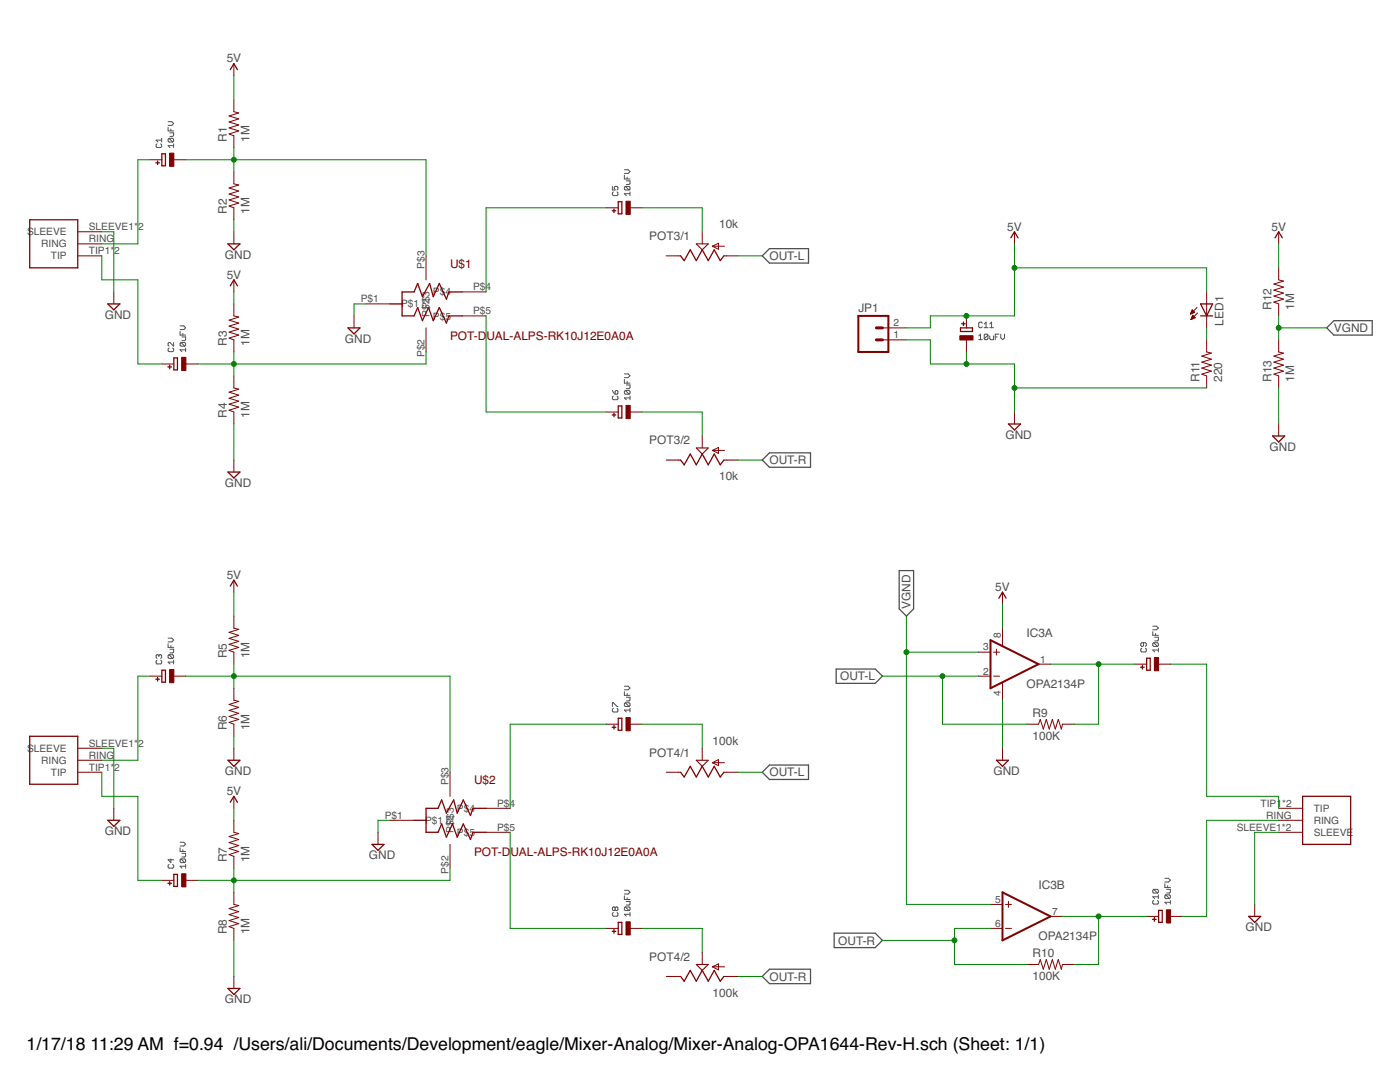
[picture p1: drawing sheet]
<svg xmlns="http://www.w3.org/2000/svg" width="279mm" height="216mm" viewBox="0 0 279 216" stroke-linecap="round" stroke-linejoin="round" font-family="sans-serif">
<g fill="none" stroke="#505050" stroke-width=".2">
<path d="M31.3 28.7l-.1 .2v.4l.1 .1h.8l.2-.1v-.4l-.2-.2M32.3 27.6v.7M32.3 28h-1.1l.3 .3M33.5 25.4v.7h1.1M33.5 24.3h.8l.3 .4-.3 .3h-.8M33.7 27.6h.8l.1 .2v.4l-.1 .1M33.7 27.6l-.2 .2v.4l.2 .1h.8M33.7 27.6l.8 .7M33.9 26.5h.7v.6l-.1 .1h-.6M34.1 25.8v.3M34.6 29.1h-1.1l.4 .3M34.6 28.7v.7"/>
<path d="M122.2 37.2v.7h.6l-.2-.5 .2-.2h.3l.2 .2v.3l-.2 .2M122.4 38.3l-.2 .2v.3l.2 .2h.7l.2-.2v-.3l-.2-.2M124.6 35v.7h1.1M124.6 33.9h.7l.4 .3-.4 .4h-.7M124.8 37.2h.7l.2 .2v.3l-.2 .2M124.8 37.2l-.2 .2v.3l.2 .2h.7M124.8 37.2l.7 .7M125 36.1h.7v.5l-.2 .2h-.5M125.2 35.3v.4M125.7 38.7h-1.1l.4 .3M125.7 38.3v.7M33.7 69.4l-.2 .2v.4l.2 .2h.8l.1-.2v-.4l-.1-.2"/>
<path d="M34.6 68.3v.8l-.7-.8-.4 .2v.4l.2 .2M35.9 66.1v.8h1.1M35.9 65h.8l.3 .4-.3 .4h-.8M36.1 68.3h.8l.1 .2v.4l-.1 .2M36.1 68.3l-.2 .2v.4l.2 .2h.8M36.1 68.3l.8 .8M36.3 67.2h.7v.6l-.1 .2h-.6M36.5 66.5v.4M37 69.8h-1.1l.4 .4M37 69.4v.8M122.2 77.9l.6 .8M122.4 79l-.2 .2v.4l.2 .2h.7l.2-.2v-.4l-.2-.2"/>
<path d="M122.8 78.1l.2-.2 .3 .2v.4l-.2 .2h-.3zM124.6 75.7v.8h1.1M124.6 74.6h.7l.4 .4-.4 .4h-.7M124.8 77.9h.7l.2 .2v.4l-.2 .2M124.8 77.9l-.2 .2v.4l.2 .2h.7M124.8 77.9l.7 .8M125 76.8h.7v.6l-.2 .2h-.5M125.2 76.1v.4M125.7 79v.8M125.7 79.4h-1.1l.4 .4M195.3 67l.4-.3v1.1M195.3 67.8h.7"/>
<path d="M196 64.5l-.1-.2h-.4l-.2 .2v.7l.2 .2h.4l.1-.2M196.4 65.4h.8M196.4 64.6l.4-.3v1.1M197.2 66.9v.7l-.2 .2h-.4l-.2-.2M197.2 66.9l-.2-.2h-.4l-.2 .2v.7M197.2 66.9l-.8 .7M197.5 67v.6l.2 .2h.6v-.8M197.5 65.4h.8M197.5 64.6l.4-.3v1.1M198.6 67.2h.4M199.4 66.7h-.8v1.1M199.7 66.7v.7l.4 .4 .4-.4v-.7"/>
<path d="M31.3 131.7l-.1 .2v.4l.1 .2h.8l.2-.2v-.4l-.2-.2M31.7 130.8l.2-.2 .4 .2v.4l-.2 .2M31.7 130.8l-.2-.2-.3 .2v.4l.1 .2M31.7 130.8v.2M33.5 128.4v.8h1.1M33.5 127.3h.8l.3 .4-.3 .4h-.8M33.7 130.6h.8l.1 .2v.4l-.1 .2M33.7 130.6l-.2 .2v.4l.2 .2h.8M33.7 130.6l.8 .8M33.9 129.5h.7v.6l-.1 .2h-.6M34.1 128.8v.4M34.6 131.7v.8"/>
<path d="M34.6 132.1h-1.1l.4 .4M124.6 138v.7h1.1M124.6 136.9h.7l.4 .4-.4 .3h-.7M125 139.1h.7v.6l-.2 .2h-.5M125.2 138.4v.3M227.9 129.3l-.2 .2v.4l.2 .2h.7l.2-.2v-.4l-.2-.2M228.2 128.2v.6l-.2 .2-.3-.2v-.4l.2-.2h.7l.2 .2v.4l-.2 .2M230.1 126v.8h1.1M230.1 124.9h.7l.4 .4-.4 .4h-.7M230.3 128.2h.7l.2 .2v.4l-.2 .2M230.3 128.2l-.2 .2v.4l.2 .2h.7M230.3 128.2l.7 .8"/>
<path d="M230.4 127.1h.8v.6l-.2 .2h-.6M230.6 126.4v.4M231.2 129.7h-1.1l.3 .4M231.2 129.3v.8M122.2 141v-.8h.2l.7 .8h.2M122.4 141.3l-.2 .2v.4l.2 .2h.7l.2-.2v-.4l-.2-.2M124.8 140.2h.7l.2 .2v.4l-.2 .2M124.8 140.2l-.2 .2v.4l.2 .2h.7M124.8 140.2l.7 .8M125.7 141.3v.8M125.7 141.7h-1.1l.4 .4M33.7 172.5l-.2 .2v.3l.2 .2h.8l.1-.2v-.3l-.1-.2"/>
<path d="M34.1 171.4v.7l-.6-.5h1.1M35.9 169.2v.7h1.1M35.9 168.1h.8l.3 .3-.3 .4h-.8M36.1 171.4h.8l.1 .2v.3l-.1 .2M36.1 171.4l-.2 .2v.3l.2 .2h.8M36.1 171.4l.8 .7M36.3 170.3h.7v.5l-.1 .2h-.6M36.5 169.5v.4M37 172.5v.7M37 172.8h-1.1l.4 .4M124.6 178.8v.7h1.1M124.6 177.7h.7l.4 .3-.4 .4h-.7"/>
<path d="M125 179.9h.7v.5l-.2 .2h-.5M125.2 179.1v.4M230.3 177.5h.7l.2 .2v.3l-.2 .2M230.3 179.7l-.2 .2v.3l.2 .2h.7l.2-.2v-.3l-.2-.2M230.3 177.5l-.2 .2v.3l.2 .2h.7M230.3 177.5l.7 .7M231.2 178.6v.7M231.2 178.9h-1.1l.3 .4M232.5 176.4v.7h1.1M232.5 175.3h.7l.4 .3-.4 .4h-.7M232.6 178.6h.8l.2 .2v.3l-.2 .2M232.6 178.6l-.1 .2v.3l.1 .2h.8"/>
<path d="M232.6 178.6l.8 .7M232.8 177.5h.8v.5l-.2 .2h-.6M233 176.7v.4M233.6 179.7v.7M122.4 182.1l-.2 .1v.4l.2 .2h.7l.2-.2v-.4l-.2-.1M122.8 181.1l.2-.1 .3 .1v.4l-.2 .2-.3-.2M122.8 181.1l-.2-.1-.4 .1v.4l.2 .2 .4-.2M122.8 181.1v.4M124.8 181h.7l.2 .1v.4l-.2 .2M124.8 181l-.2 .1v.4l.2 .2h.7M124.8 181l.7 .7M125.7 182.1v.7"/>
<path d="M125.7 182.4h-1.1l.4 .4M233.6 180h-1.1l.3 .4"/>
</g>
<path d="M152.1 51.1l1.5-1.5h7.8v2.9h-7.8zM264.8 65.4l1.4-1.4h7.7v2.9h-7.7zM152.1 91.8l1.5-1.4h8.2v2.8h-8.2zM179.5 113.9h2.8v7.6l-1.4 1.4-1.4-1.4zM166.9 133.5h7.8l1.4 1.4-1.4 1.5h-7.8zM152.1 154.1l1.5-1.4h7.8v2.8h-7.8zM152.1 194.8l1.5-1.4h8.2v2.9h-8.2zM166.5 186.2h8.2l1.4 1.4-1.4 1.5h-8.2z" fill="none" stroke="#505050" stroke-width=".25"/>
<g fill="none" stroke="#800000" stroke-width=".25">
<path d="M46 13.9l.7-1.2 .7 1.2M31.1 32.5h.7M31.5 32.1v.7M32.3 30.7h.7v2.4h-.7zM5.9 43.9h9.6v9.5h-9.6zM45.5 48.7h2.4l-1.2 1.1zM46 57l.7-1.2 .7 1.2M92.2 58.3h-2.6l-.5 1.4-1.4-3.1-1.2 2.6-.8-2.6-1.4 2.6-.9-2.6-.8 1.7h-2.4v4.7h2.4l.8-1.6 .9 2.6 1.2-2.6 1 2.6 1.2-2.6 1.4 3.1 .5-1.5h2.6M122.2 42.1h.7M122.5 41.7v.7M123.4 40.3h.7v2.4h-.7zM135.8 51.1l.7 .9 1.3-2.2 1.2 2.2 1.1-2.2 1.3 2.2 1.1-2.2 1.2 2.2 .8-.9"/>
<path d="M201.7 47.5l.8-1.3 .7 1.3M254.5 47.5l.7-1.3 .7 1.3M21.5 60.6h2.4l-1.2 1.2zM33.5 73.2h.7M33.9 72.9v.7M34.7 71.4h.7v2.4h-.7zM69.4 65.4h2.4l-1.1 1.2zM77.8 60.6h2.4M191.7 65.4h2.4v.7h-2.4zM191.9 64.6h.7M192.3 64.2v.8M239.6 60.6h2.4l-1.2 2.4z"/>
<path d="M239.6 63h2.4M45.5 94.2h2.4l-1.2 1.2zM122.2 82.8h.7M122.5 82.4v.8M123.4 81h.7v2.4h-.7zM135.8 91.8l.7 1 1.3-2.2 1.2 2.2 1.1-2.2 1.3 2.2 1.1-2.2 1.2 2.2 .8-1M201.3 84.6h2.4l-1.2 1.2zM254 87h2.4l-1.2 1.2zM46 116.9l.7-1.1 .7 1.1M199.3 119.4l.8-1.2 .7 1.2M31.1 135.5h.7M31.5 135.2v.7"/>
<path d="M32.3 133.7h.7v2.4h-.7zM227.6 133.1h.7M228 132.8v.7M228.8 131.3h.8v2.4h-.8zM5.9 146.9h9.6v9.6h-9.6zM45.5 151.7h2.4l-1.2 1.2zM122.2 145.1h.7M122.5 144.8v.7M123.4 143.3h.7v2.4h-.7zM135.8 154.1l.7 .9 1.3-2.1 1.2 2.1 1.1-2.1 1.3 2.1 1.1-2.1 1.2 2.1 .8-.9M198.9 151.7h2.4l-1.2 1.2zM260 158.9h9.6v9.6h-9.6z"/>
<path d="M21.5 163.7h2.4l-1.2 1.2zM33.5 176.3h.7M33.9 175.9v.7M34.7 174.5h.7v2.4h-.7zM46 160.1l.7-1.2 .7 1.2M74.2 168.5h2.4l-1.2 1.2zM82.6 163.7h2.4M97 161.3h-2.6l-.5 1.4-1.4-3.1-1.3 2.6-.7-2.6-1.4 2.6-1-2.6-.7 1.7h-2.4v4.8h2.4l.7-1.7 1 2.6 1.2-2.6 .9 2.6 1.3-2.6 1.4 3.1 .5-1.4h2.6M45.5 197.2h2.4l-1.2 1.2zM122.2 185.8h.7M122.5 185.5v.7M123.4 184h.7v2.5h-.7z"/>
<path d="M135.8 194.8l.7 1 1.3-2.2 1.2 2.2 1.1-2.2 1.3 2.2 1.1-2.2 1.2 2.2 .8-1M230 183.5h.7M230.4 183.1v.7M231.2 181.7h.7v2.3h-.7zM249.2 182.9h2.4l-1.2 1.1z"/>
</g>
<g fill="none" stroke="#800000" stroke-width=".2">
<path d="M46.7 12.7v2.4M46.7 19.9v2.4l.9 .2-1.9 .6 1.9 .6-1.9 .6 1.9 .6-1.9 .6 1.9 .6-1.9 .6 1 .4v2.4M29.9 31.9h2.4M34.7 31.9h2.4M46.7 34.3v2.4l.9 .2-1.9 .6 1.9 .6-1.9 .6 1.9 .6-1.9 .6 1.9 .6-1.9 .6 1 .4v2.4M15.5 51.1h4.8M15.5 48.7h4.8M15.5 46.2h4.8M22.7 58.3v2.3M46.7 46.2v2.5M46.7 55.8v2.5M85 51.1v4.7"/>
<path d="M92.2 58.3h4.8M121 41.5h2.4M125.8 41.5h2.4M132.9 51.1h2.9M140.1 46.2v2.5M142.2 49.1h2.4M142.2 49.1l1.2-.6v1.2zM144.5 51.1h2.8M202.5 46.2v2.5M240.8 58.3v7.1M255.2 53.4v2.4l.9 .3-1.9 .6 1.9 .6-1.9 .6 1.9 .6-1.9 .6 1.9 .6-1.9 .6 1 .3v2.4M255.2 46.2v2.5"/>
<path d="M32.3 72.6h2.4M37.1 72.6h2.4M46.7 60.6v2.4l.9 .3-1.9 .6 1.9 .6-1.9 .6 1.9 .6-1.9 .6 1.9 .6-1.9 .6 1 .3v2.4M46.7 75v2.4l.9 .3-1.9 .6 1.9 .5-1.9 .7 1.9 .6-1.9 .5 1.9 .6-1.9 .7 1 .3v2.4M70.7 63v2.4M73 60.6h4.8M85 65.4v4.8M92.2 63h4.8M176.1 67.8h4.8M176.1 65.4h4.8M192.9 63v2.4M192.9 67.8v2.4"/>
<path d="M237.6 62.6h.1M237.6 62.5h.4M237.7 62.4h.5M237.7 63.7h.1M237.7 62.3h.7M237.7 63.6h.3M237.8 62.2h.5M237.8 63.5h.5M237.8 62.1h.3M237.8 63.4h.7M237.9 62h.1M237.9 63.3h.5"/>
<path d="M237.9 61.8l.5 .5-.8 .4zM237.9 63.2h.4M238 63.1h.2M238 62.9l.5 .5-.8 .4zM238 62.9h.1M238.9 61.4l-1.3 1.3M239 62.4l-1.3 1.4M240.8 67.8v2.4l1 .3-2 .6 2 .6-2 .6 2 .6-2 .5 2 .7-2 .6 1 .3v2.4M255.2 67.8v2.4l.9 .3-1.9 .6 1.9 .6-1.9 .6 1.9 .6-1.9 .5 1.9 .7-1.9 .6 1 .3v2.4M46.7 91.8v2.4M121 82.2h2.4M125.8 82.2h2.4"/>
<path d="M132.9 91.8h2.9M140.1 87v2.4M142.2 89.9l1.2-.6v1.2zM142.2 89.9h2.4M144.5 91.8h2.8M202.5 82.2v2.4M255.2 84.6v2.4M46.7 115.8v2.4M200.1 118.2v2.3M29.9 134.9h2.4M34.7 134.9h2.4M46.7 122.9v2.4l.9 .3-1.9 .6 1.9 .6-1.9 .6 1.9 .6-1.9 .6 1.9 .6-1.9 .6 1 .3v2.4"/>
<path d="M46.7 137.3v2.4l.9 .3-1.9 .6 1.9 .6-1.9 .6 1.9 .5-1.9 .7 1.9 .6-1.9 .5 1 .4v2.4M195.3 130.1h2.4M195.3 134.9h2.4M198.3 130.1h1.2M198.3 134.9h1.2M198.9 129.5v1.2M200.1 125.3v3.6M200.1 136.2v3.5M207.3 132.5h2.4M226.4 132.5h2.4M231.2 132.5h2.4M15.5 154.1h4.8"/>
<path d="M15.5 151.7h4.8M15.5 149.3h4.8M46.7 149.3v2.4M46.7 158.9v2.4M89.8 154.1v4.8M121 144.5h2.4M125.8 144.5h2.4M132.9 154.1h2.9M140.1 149.3v2.4M142.2 152.2l1.2-.6v1.2zM142.2 152.2h2.4M144.5 154.1h2.8"/>
<path d="M200.1 149.3v2.4M204.9 144.5h2.4l.3-.9 .6 1.9 .6-1.9 .6 1.9 .6-1.9 .6 1.9 .6-1.9 .6 1.9 .2-1h2.4M22.7 161.3v2.4M32.3 175.7h2.4M37.1 175.7h2.4M46.7 163.7v2.4l.9 .2-1.9 .6 1.9 .6-1.9 .6 1.9 .6-1.9 .6 1.9 .6-1.9 .6 1 .4v2.4M46.7 178.1v2.4l.9 .2-1.9 .6 1.9 .6-1.9 .6 1.9 .6-1.9 .6 1.9 .6-1.9 .6 1 .4v2.3M75.4 166.1v2.4M77.8 163.7h4.8M89.8 168.5v4.8M97 161.3h4.8M97 166.1h4.8"/>
<path d="M201.3 179.9v1.2M255.2 161.3h4.8M255.2 163.7h4.8M255.2 166.1h4.8M46.7 194.8v2.4M121 185.3h2.4M125.8 185.3h2.4M132.9 194.8h2.9M140.1 190v2.4M142.2 192.9l1.2-.6v1.2zM142.2 192.9h2.4M144.5 194.8h2.8"/>
<path d="M197.7 180.5h2.4M197.7 185.3h2.4M200.7 180.5h1.2M200.7 185.3h1.2M204.9 192.4h2.4l.3-.9 .6 1.9 .6-1.9 .6 1.9 .6-1.9 .6 1.9 .6-1.9 .6 1.9 .2-1h2.4M209.7 182.9h2.3M228.8 182.9h2.4M233.6 182.9h2.4M250.4 180.5v2.4"/>
</g>
<path d="M171.3 63h6v7.2h-6zM197.7 127.7l9.6 4.8-9.6 4.8zM200.1 178.1l9.6 4.8-9.6 4.7z" fill="none" stroke="#800000" stroke-width=".4"/>
<path d="M174.9 65.4h1.2M174.9 67.8h1.2" fill="none" stroke="#800000" stroke-width=".59"/>
<path d="M139 48.7h2.4l-1.3 1.1zM139 89.4h2.4l-1.3 1.2zM139 151.7h2.4l-1.3 1.2zM139 192.4h2.4l-1.3 1.2z" fill="none" stroke="#800000" stroke-width=".21"/>
<g fill="#800000" stroke="#800000" stroke-width=".2">
<path d="M33.8 30.6h.9v2.6h-.9z"/>
<path d="M36.3 71.3h.8v2.6h-.8z"/>
<path d="M33.8 133.6h.9v2.6h-.9z"/>
<path d="M36.3 174.3h.8v2.7h-.8z"/>
<path d="M124.9 40.2h.9v2.6h-.9z"/>
<path d="M124.9 80.9h.9v2.6h-.9z"/>
<path d="M124.9 143.2h.9v2.6h-.9z"/>
<path d="M124.9 183.9h.9v2.7h-.9z"/>
<path d="M230.4 131.2h.8v2.6h-.8z"/>
<path d="M232.8 181.5h.8v2.7h-.8z"/>
<path d="M191.6 67h2.6v.8h-2.6z"/>
</g>
<g fill="none" stroke="#008000" stroke-width=".2">
<path d="M46.7 15.1v4.8M29.9 31.9h-2.4v16.8h-7.2M37.1 31.9h47.9v19.2M46.7 29.5v4.8M20.3 51.1v4.7h7.2v16.8h4.8M20.3 46.2h2.4v12.1M46.7 43.9v2.3M46.7 58.3v2.3M121 41.5h-24v16.8M128.2 41.5h11.9v4.7M147.3 51.1h4.8M202.5 48.7v14.3h-16.8v2.4h-4.8"/>
<path d="M202.5 53.4h38.3v4.9M255.2 48.7v4.7M46.7 70.2v4.8M73 60.6h-2.3v2.4M85 70.2v2.4h-45.5M97 63v19.2h24M180.9 67.8h4.8v4.8h16.8v9.6M192.9 70.2v2.4M202.5 77.4h38.3M240.8 65.4v2.4M255.2 63v4.8M255.2 77.4v7.2"/>
<path d="M255.2 65.4h9.6M46.7 84.6v7.2M128.2 82.2h11.9v4.8M147.3 91.8h4.8M46.7 118.2v4.7M29.9 134.9h-2.4v16.8h-7.2M37.1 134.9h52.7v19.2M46.7 132.5v4.8M176.1 134.9h19.2M180.9 122.9v57.6h16.8M180.9 130.1h14.4M188.1 134.9v9.6h16.8"/>
<path d="M200.1 120.5v4.8M200.1 139.7v9.6M209.7 132.5h16.7M219.2 132.5v12h-4.8M233.6 132.5h7.2v26.4h14.4v2.4M20.3 149.3h2.4v12M20.3 154.1v4.8h7.2v16.8h4.8M46.7 146.9v2.4M121 144.5h-19.2v16.8M128.2 144.5h11.9v4.8M147.3 154.1h4.8M46.7 161.3v2.4"/>
<path d="M46.7 173.3v4.8M77.8 163.7h-2.4v2.4M89.8 173.3v2.4h-50.3M101.8 166.1v19.2h19.2M255.2 166.1h-4.8v14.4M255.2 163.7h-14.4v19.2h-4.8M46.7 187.6v7.2M128.2 185.3h11.9v4.7M147.3 194.8h4.8M176.1 187.6h14.4M197.7 185.3h-7.2v7.1h14.4M212 182.9h16.8"/>
<path d="M219.2 182.9v9.5h-4.8"/>
</g>
<g fill="#008000" stroke="#008000" stroke-width=".2">
<circle cx="202.5" cy="77.4" r=".49"/>
<circle cx="192.9" cy="72.6" r=".49"/>
<circle cx="202.5" cy="53.4" r=".49"/>
<circle cx="192.9" cy="63" r=".49"/>
<circle cx="219.2" cy="132.5" r=".49"/>
<circle cx="219.2" cy="182.9" r=".49"/>
<circle cx="188.1" cy="134.9" r=".49"/>
<circle cx="190.5" cy="187.6" r=".49"/>
<circle cx="255.2" cy="65.4" r=".49"/>
<circle cx="180.9" cy="130.1" r=".49"/>
<circle cx="46.7" cy="72.6" r=".49"/>
<circle cx="46.7" cy="134.9" r=".49"/>
<circle cx="46.7" cy="175.7" r=".49"/>
<circle cx="46.7" cy="31.9" r=".49"/>
</g>
<g font-size="3.5">
<text x="5.3" y="209.6">1/17/18</text>
<text x="18.1" y="209.6">11:29 AM f=0.94 /Users/ali/Documents/Development/eagle/Mixer-Analog/Mixer-Analog-OPA1644-Rev-H.sch (Sheet: 1/1)</text>
</g>
<g font-size="2.4" fill="#505050">
<text x="45.2" y="12.5">5V</text>
<text x="45.3" y="28.3" transform="rotate(-90 45.3 28.3)">R1</text>
<text x="49.8" y="28.3" transform="rotate(-90 49.8 28.3)">1M</text>
<text x="45.3" y="42.7" transform="rotate(-90 45.3 42.7)">R2</text>
<text x="49.8" y="42.7" transform="rotate(-90 49.8 42.7)">1M</text>
<text x="129.6" y="47.9">POT3/1</text>
<text x="143.5" y="45.5">10k</text>
<text x="201" y="46">5V</text>
<text x="253.7" y="46">5V</text>
<text x="44.9" y="51.7">GND</text>
<text x="153.6" y="51.9">OUT-L</text>
<text x="45.2" y="55.6">5V</text>
<text x="20.9" y="63.6">GND</text>
<text x="171.3" y="62.3">JP1</text>
<text x="244.2" y="65" transform="rotate(-90 244.2 65)">LED1</text>
<text x="253.8" y="61.8" transform="rotate(-90 253.8 61.8)">R12</text>
<text x="258.3" y="61.8" transform="rotate(-90 258.3 61.8)">1M</text>
<text x="45.3" y="69" transform="rotate(-90 45.3 69)">R3</text>
<text x="49.8" y="69" transform="rotate(-90 49.8 69)">1M</text>
<text x="68.8" y="68.4">GND</text>
<text x="266.2" y="66.3">VGND</text>
<text x="239.4" y="76.2" transform="rotate(-90 239.4 76.2)">R11</text>
<text x="243.9" y="76.2" transform="rotate(-90 243.9 76.2)">220</text>
<text x="253.8" y="76.2" transform="rotate(-90 253.8 76.2)">R13</text>
<text x="258.3" y="76.2" transform="rotate(-90 258.3 76.2)">1M</text>
<text x="45.3" y="83.4" transform="rotate(-90 45.3 83.4)">R4</text>
<text x="49.8" y="83.4" transform="rotate(-90 49.8 83.4)">1M</text>
<text x="129.6" y="88.7">POT3/2</text>
<text x="200.7" y="87.6">GND</text>
<text x="253.4" y="90">GND</text>
<text x="143.5" y="95.9">10k</text>
<text x="153.6" y="92.6">OUT-R</text>
<text x="44.9" y="97.2">GND</text>
<text x="45.2" y="115.5">5V</text>
<text x="198.6" y="117.9">5V</text>
<text x="181.7" y="121.5" transform="rotate(-90 181.7 121.5)">VGND</text>
<text x="45.3" y="131.3" transform="rotate(-90 45.3 131.3)">R5</text>
<text x="49.8" y="131.3" transform="rotate(-90 49.8 131.3)">1M</text>
<text x="204.9" y="127.1">IC3A</text>
<text x="167.7" y="135.8">OUT-L</text>
<text x="204.9" y="137.3">OPA2134P</text>
<text x="206.1" y="143.1">R9</text>
<text x="45.3" y="145.7" transform="rotate(-90 45.3 145.7)">R6</text>
<text x="49.8" y="145.7" transform="rotate(-90 49.8 145.7)">1M</text>
<text x="142.2" y="148.6">100k</text>
<text x="206.1" y="147.6">100K</text>
<text x="44.9" y="154.7">GND</text>
<text x="129.6" y="151">POT4/1</text>
<text x="153.6" y="154.9">OUT-L</text>
<text x="198.3" y="154.7">GND</text>
<text x="45.2" y="158.7">5V</text>
<text x="20.9" y="166.7">GND</text>
<text x="45.3" y="172.1" transform="rotate(-90 45.3 172.1)">R7</text>
<text x="49.8" y="172.1" transform="rotate(-90 49.8 172.1)">1M</text>
<text x="73.6" y="171.5">GND</text>
<text x="207.3" y="177.5">IC3B</text>
<text x="248.6" y="185.9">GND</text>
<text x="45.3" y="186.4" transform="rotate(-90 45.3 186.4)">R8</text>
<text x="49.8" y="186.4" transform="rotate(-90 49.8 186.4)">1M</text>
<text x="129.6" y="191.7">POT4/2</text>
<text x="167.3" y="188.5">OUT-R</text>
<text x="206.1" y="191">R10</text>
<text x="207.3" y="187.6">OPA2134P</text>
<text x="153.6" y="195.7">OUT-R</text>
<text x="206.1" y="195.6">100K</text>
<text x="44.9" y="200.2">GND</text>
<text x="142.2" y="198.9">100k</text>
</g>
<g font-size="2.4" fill="#800000">
<text x="89.8" y="53.4">U$1</text>
<text x="89.8" y="67.8">POT-D</text>
<text x="97.1" y="67.8">UAL-ALPS-RK10J12E0A0A</text>
<text x="94.6" y="156.5">U$2</text>
<text x="94.6" y="170.9">POT-D</text>
<text x="101.9" y="170.9">UAL-ALPS-RK10J12E0A0A</text>
</g>
<g font-size="2" fill="#505050">
<text x="5.4" y="47">SLEEVE</text>
<text x="17.7" y="45.9">SLEEVE1*</text>
<text x="27.6" y="45.9">2</text>
<text x="8.2" y="49.4">RING</text>
<text x="10.2" y="51.8">TIP</text>
<text x="17.7" y="50.7">TIP1*</text>
<text x="17.7" y="48.3">RING</text>
<text x="22.8" y="50.7">2</text>
<text x="84.7" y="53.6" transform="rotate(-90 84.7 53.6)">P$3</text>
<text x="86.4" y="59">P$4</text>
<text x="94.4" y="57.9">P$4</text>
<text x="72" y="60.3">P$1</text>
<text x="80" y="61.4">P$1</text>
<text x="85.7" y="63.2" transform="rotate(-90 85.7 63.2)">P$2</text>
<text x="85.7" y="61.7" transform="rotate(-90 85.7 61.7)">P$3</text>
<text x="86.4" y="63.8">P$5</text>
<text x="94.4" y="62.7">P$5</text>
<text x="178.3" y="65.1">2</text>
<text x="84.7" y="71.3" transform="rotate(-90 84.7 71.3)">P$2</text>
<text x="178.3" y="67.5">1</text>
<text x="196.2" y="129.8">3</text>
<text x="199.7" y="127.4" transform="rotate(-90 199.7 127.4)">8</text>
<text x="196.2" y="134.6">2</text>
<text x="207.6" y="132.2">1</text>
<text x="199.7" y="138.8" transform="rotate(-90 199.7 138.8)">4</text>
<text x="17.7" y="149">SLEEVE1*</text>
<text x="27.6" y="149">2</text>
<text x="5.4" y="150">SLEEVE</text>
<text x="8.2" y="152.4">RING</text>
<text x="10.2" y="154.8">TIP</text>
<text x="17.7" y="153.8">TIP1*</text>
<text x="17.7" y="151.4">RING</text>
<text x="22.8" y="153.8">2</text>
<text x="89.5" y="156.7" transform="rotate(-90 89.5 156.7)">P$3</text>
<text x="99.2" y="161">P$4</text>
<text x="251.6" y="161">TIP1*2</text>
<text x="76.8" y="163.3">P$1</text>
<text x="84.8" y="164.4">P$1</text>
<text x="90.5" y="166.3" transform="rotate(-90 90.5 166.3)">P$2</text>
<text x="90.5" y="164.7" transform="rotate(-90 90.5 164.7)">P$3</text>
<text x="91.2" y="162">P$4</text>
<text x="91.2" y="166.8">P$5</text>
<text x="99.2" y="165.7">P$5</text>
<text x="246.8" y="165.7">SLEEVE1*2</text>
<text x="252.7" y="163.3">RING</text>
<text x="262.2" y="162">TIP</text>
<text x="262.2" y="164.4">RING</text>
<text x="262.2" y="166.8">SLEEVE</text>
<text x="89.5" y="174.3" transform="rotate(-90 89.5 174.3)">P$2</text>
<text x="198.6" y="184.9">6</text>
<text x="198.6" y="180.1">5</text>
<text x="210" y="182.5">7</text>
</g>
</svg>
